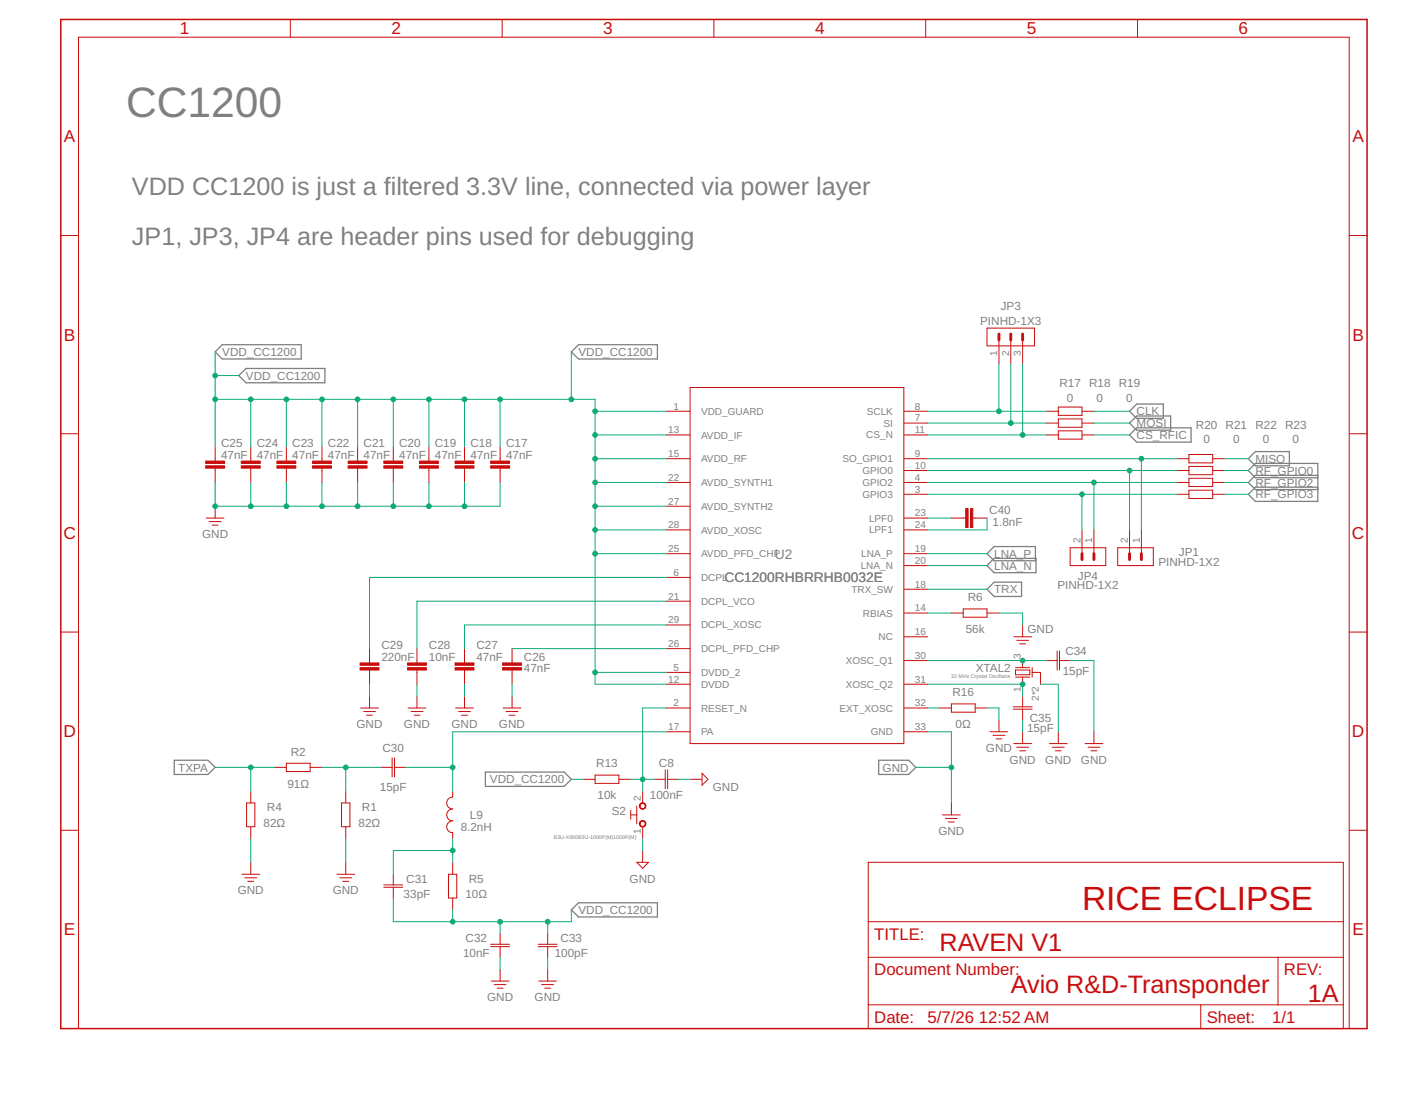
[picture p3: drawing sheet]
<svg xmlns="http://www.w3.org/2000/svg" width="279mm" height="216mm" viewBox="0 0 279 216" stroke-linecap="round" stroke-linejoin="round" font-family="sans-serif">
<g fill="none" stroke="#808080" stroke-width=".25">
<path d="M43.7 67.8h15.6v2.9h-15.6l-1.4-1.4zM47 73.9l1.4-1.4h15.5v2.8h-15.5zM113.8 67.8h15.5v2.9h-15.5l-1.4-1.4zM223.6 79.5h5.3v2.8h-5.3l-1.4-1.4zM222.2 83.3l1.4-1.4h6.7v2.8h-6.7zM223.6 84.2h10.8v2.8h-10.8l-1.4-1.4zM245.6 90.3l1.4-1.4h6.7v2.8h-6.7zM259.3 94h-12.3l-1.4-1.4 1.4-1.4h12.3v7.5h-12.3l-1.4-1.4 1.4-1.4h12.3M259.3 93.6h-12.3l-1.4 1.4 1.4 1.4h12.3M194.2 116l1.4-1.4h5.4v2.8h-5.4zM194.2 109l1.4-1.4h8.1v2.8h-8.1zM195.6 109.9h8.3v2.8h-8.3l-1.4-1.4z"/>
<path d="M34.3 149.6h6.6l1.4 1.4-1.4 1.4h-6.6zM95.5 152h15.5l1.4 1.4-1.4 1.4h-15.5zM172.9 149.6h5.9l1.4 1.4-1.4 1.4h-5.9zM112.4 179.1l1.4-1.4h15.5v2.8h-15.5z"/>
</g>
<g fill="none" stroke="#c90d0c" stroke-width=".2">
<path d="M57.1 3.8v3.5M98.8 3.8v3.5M140.5 3.8v3.5M182.1 3.8v3.5M223.8 3.8v3.5M12 46.4h3.5M265.5 46.4h3.5M135.8 76.3h42v70h-42zM194.2 64.6h9.4v3.5h-9.4zM196.6 66.9v4.7M198.9 66.9v4.7M201.2 66.9v4.7"/>
<path d="M12 85.4h3.5M42.3 87.9v2.8M42.3 92.1v2.9M42.3 99.6v2.4M49.3 87.9v2.8M49.3 92.1v2.9M56.3 87.9v2.8M56.3 92.1v2.9M63.4 87.9v2.8M63.4 92.1v2.9M70.4 87.9v2.8M70.4 92.1v2.9"/>
<path d="M77.4 87.9v2.8M77.4 92.1v2.9M84.4 87.9v2.8M84.4 92.1v2.9M91.4 87.9v2.8M91.4 92.1v2.9M98.4 87.9v2.8M98.4 92.1v2.9M131.1 80.9h4.7M131.1 95h4.7M131.1 90.3h4.7M131.1 85.6h4.7"/>
<path d="M131.1 99.6h4.7M177.8 80.9h4.7M177.8 97.3h4.7M177.8 95h4.7M177.8 83.3h4.7M177.8 90.3h4.7M177.8 92.6h4.7M177.8 85.6h4.7M205.9 80.9h2.3M205.9 83.3h2.3M205.9 85.6h2.3M208.2 80.1h4.7v1.6h-4.7z"/>
<path d="M208.2 82.4h4.7v1.7h-4.7zM208.2 84.8h4.7v1.6h-4.7zM212.9 80.9h2.3M212.9 83.3h2.3M212.9 85.6h2.3M231.6 97.3h2.3M231.6 95h2.3M231.6 90.3h2.3M231.6 92.6h2.3M233.9 89.5h4.7v1.6h-4.7zM233.9 91.8h4.7v1.6h-4.7zM233.9 94.1h4.7v1.7h-4.7z"/>
<path d="M233.9 96.5h4.7v1.6h-4.7zM238.6 97.3h2.3M238.6 95h2.3M238.6 90.3h2.3M238.6 92.6h2.3M265.5 85.4h3.5M40.6 102h3.5M41.1 102.7h2.4M41.7 103.4h1.2M131.1 113.6h4.7M131.1 109h4.7M131.1 118.3h4.7"/>
<path d="M131.1 104.3h4.7M177.8 116h4.7M177.8 109h4.7M177.8 111.3h4.7M177.8 102h4.7M177.8 104.3h4.7M187.2 102h2.8M189.5 119.8h4.7v1.7h-4.7zM191.4 102h2.8M210.6 107.8h7v3.5h-7zM212.9 104.3v4.7M215.2 104.3v4.7"/>
<path d="M219.9 107.8h7v3.5h-7zM222.2 104.3v4.7M224.6 104.3v4.7M12 124.4h3.5M71 139.3h3.5M72.7 127.7v2.8M72.7 131.9v2.8M72.7 137v2.3M80.3 139.3h3.5M82 127.7v2.8M82 131.9v2.8M82 137v2.3"/>
<path d="M89.6 139.3h3.6M91.4 127.7v2.8M91.4 131.9v2.8M91.4 137v2.3M99 139.3h3.5M100.8 127.7v2.8M100.8 131.9v2.8M100.8 137v2.3M131.1 139.3h4.7M131.1 132.3h4.7M131.1 134.7h4.7M131.1 127.7h4.7"/>
<path d="M131.1 123h4.7M177.8 139.3h4.7M177.8 134.7h4.7M177.8 120.6h4.7M177.8 125.3h4.7M177.8 130h4.7M184.9 139.3h2.3M187.2 120.6h2.3M187.2 138.5h4.7v1.7h-4.7zM191.9 139.3h2.3M194.2 120.6h2.4M199.3 139.6h3.8"/>
<path d="M199.3 139.1h3.8M199.5 125.3h3.5M199.8 131.9h2.8v.9h-2.8zM199.8 131.4h2.8M199.8 133.3h2.8M200 126h2.4M200.6 126.7h1.2M201.2 123v2.3M201.2 130v1.4M201.2 133.3v1.4M201.2 137v2.1M201.2 139.6v2.1"/>
<path d="M203.1 132.3h1.6v2.4M203.1 131.4v1.9M205.9 130h2.1M208 128.1v3.8M208.5 130h2.1M208.5 128.1v3.8M265.5 124.4h3.5M48.5 158h1.6v4.7h-1.6zM49.3 155.7v2.3M54 151h2.3M56.3 150.2h4.7v1.6h-4.7zM61 151h2.4"/>
<path d="M67.2 158h1.7v4.7h-1.7zM68 155.7v2.3M71.5 140h2.4M72.1 140.8h1.2M75 151h2.2M77.2 149.2v3.7M77.6 151h2.1M77.6 149.2v3.7M80.9 140h2.3M81.5 140.8h1.1M89.1 155.7v1.2a1.17 1.17 0 0 0-1.2 1.1 1.17 1.17 0 0 0 1.2 1.2 1.16 1.16 0 0 0-1.2 1.2 1.16 1.16 0 0 0 1.2 1.1 1.16 1.16 0 0 0-1.2 1.2 1.16 1.16 0 0 0 1.2 1.2v1.2M90.2 140h2.4"/>
<path d="M90.8 140.8h1.2M99.6 140h2.3M100.2 140.8h1.1M114.8 153.4h2.3M117.1 152.5h4.7v1.7h-4.7zM121.8 153.4h2.3M124.1 159.5v1.7M125.3 158.6v3.5M126.4 155.7v2.3M128.8 153.4h2.1M130.9 151.5v3.7M131.1 144h4.7"/>
<path d="M131.4 153.4h2.1M131.4 151.5v3.7M135.8 153.4h2.3M138.1 152.2l1.2 1.2-1.2 1.1zM177.8 144h4.7M187.2 158v2.4M194.8 144h3.5M195.4 144.7h2.3M196 145.4h1.1M196.6 141.7v2.3M199.5 146.3h3.5M200 147.1h2.4"/>
<path d="M200.6 147.8h1.2M201.2 144v2.3M206.5 146.3h3.5M207.1 147.1h2.3M207.6 147.8h1.2M208.2 144v2.3M213.5 146.3h3.5M214.1 147.1h2.3M214.7 147.8h1.1M215.2 144v2.3M12 163.4h3.5M47.6 172.1h3.5"/>
<path d="M48.2 172.8h2.3M48.7 173.5h1.2M49.3 162.7v2.4M49.3 169.7v2.4M66.3 172.1h3.5M66.9 172.8h2.3M67.4 173.5h1.2M68 162.7v2.4M68 169.7v2.4M75.5 174.6h3.7M75.5 174.2h3.7M77.4 172.1v2.1"/>
<path d="M77.4 174.6v2.1M88.2 172.1h1.7v4.6h-1.7zM89.1 169.7v2.4M89.1 176.7v2.4M124.1 160.4h1.2M125.3 169.7h2.3l-1.2 1.2zM126.4 162.7v2.4M126.4 167.4v2.3M170.8 169.7h93.5v32.7h-93.5zM185.4 160.4h3.6M186 161.1h2.4M186.6 161.8h1.2"/>
<path d="M265.5 163.4h3.5M96.5 186.3h3.8M96.5 185.8h3.8M96.6 193.1h3.6M97.2 193.8h2.4M97.8 194.5h1.2M98.4 183.7v2.1M98.4 186.3v2.1M98.4 190.8v2.3M105.9 186.3h3.7M105.9 185.8h3.7M106 193.1h3.5"/>
<path d="M106.6 193.8h2.3M107.2 194.5h1.1M107.8 183.7v2.1M107.8 186.3v2.1M107.8 190.8v2.3M170.8 188.4h93.5M170.8 197.8h93.5M170.8 181.4h93.5M236.3 197.8v4.6M251.5 188.4v9.4M15.5 202.4v-195.1h250v195.1"/>
</g>
<g fill="#c90d0c" stroke="#c90d0c" stroke-width=".2">
<path d="M96.5 91.7h3.8v.4h-3.8z"/>
<path d="M96.5 90.7h3.8v.5h-3.8z"/>
<path d="M89.5 91.7h3.8v.4h-3.8z"/>
<path d="M89.5 90.7h3.8v.5h-3.8z"/>
<path d="M82.5 91.7h3.8v.4h-3.8z"/>
<path d="M82.5 90.7h3.8v.5h-3.8z"/>
<path d="M75.5 91.7h3.7v.4h-3.7z"/>
<path d="M75.5 90.7h3.7v.5h-3.7z"/>
<path d="M68.5 91.7h3.7v.4h-3.7z"/>
<path d="M68.5 90.7h3.7v.5h-3.7z"/>
<path d="M61.5 91.7h3.7v.4h-3.7z"/>
<path d="M61.5 90.7h3.7v.5h-3.7z"/>
<path d="M54.5 91.7h3.7v.4h-3.7z"/>
<path d="M54.5 90.7h3.7v.5h-3.7z"/>
<path d="M47.5 91.7h3.7v.4h-3.7z"/>
<path d="M47.5 90.7h3.7v.5h-3.7z"/>
<path d="M40.5 91.7h3.7v.4h-3.7z"/>
<path d="M40.5 90.7h3.7v.5h-3.7z"/>
<path d="M98.9 131.4h3.7v.5h-3.7z"/>
<path d="M98.9 130.5h3.7v.4h-3.7z"/>
<path d="M89.5 131.4h3.8v.5h-3.8z"/>
<path d="M89.5 130.5h3.8v.4h-3.8z"/>
<path d="M80.2 131.4h3.7v.5h-3.7z"/>
<path d="M80.2 130.5h3.7v.4h-3.7z"/>
<path d="M70.8 131.4h3.8v.5h-3.8z"/>
<path d="M70.8 130.5h3.8v.4h-3.8z"/>
<path d="M190.9 100.1h.5v3.7h-.5z"/>
<path d="M190 100.1h.5v3.7h-.5z"/>
</g>
<path d="M196.6 65.7v1.2M198.9 65.7v1.2M201.2 65.7v1.2M212.9 109v1.1M215.2 109v1.1M222.2 109v1.1M224.6 109v1.1" fill="none" stroke="#c90d0c" stroke-width=".57"/>
<g fill="#c90d0c" stroke="#c90d0c" stroke-width=".2">
<path d="M126 161.7a.65 .65 0 0 1 1 .1 .65 .65 0 0 1-.4 1 .65 .65 0 0 1-.8-.7h.1a.52 .52 0 0 1 .8-.4 .52 .52 0 0 1 .1 .9 .52 .52 0 0 1-.8-.3l-.1-.2h-.1z" fill-rule="evenodd"/>
<path d="M126 158.2a.65 .65 0 0 1 1 .1 .65 .65 0 0 1-.4 .9 .65 .65 0 0 1-.8-.6h.1a.52 .52 0 0 1 .8-.4 .52 .52 0 0 1 .1 .9 .52 .52 0 0 1-.8-.3l-.1-.2h-.1z" fill-rule="evenodd"/>
</g>
<path d="M12 3.8h257v198.6h-257z" fill="none" stroke="#c90d0c" stroke-width=".3"/>
<g fill="none" stroke="#0dab76" stroke-width=".2">
<path d="M42.3 69.3v18.6M42.3 78.6h74.8v56.1h14M42.3 73.9h4.7M49.3 78.6v9.3M56.3 78.6v9.3M63.4 78.6v9.3M70.4 78.6v9.3M77.4 78.6v9.3M84.4 78.6v9.3M91.4 78.6v9.3M98.4 78.6v9.3M112.4 69.3v9.3"/>
<path d="M196.6 71.6v9.3M198.9 71.6v11.7M201.2 71.6v14M42.3 95v4.6h56.1v-4.6M49.3 95v4.6M56.3 95v4.6M63.4 95v4.6M70.4 95v4.6M77.4 95v4.6M84.4 95v4.6M91.4 95v4.6M117.1 99.6h14"/>
<path d="M117.1 95h14M117.1 80.9h14M117.1 85.6h14M117.1 90.3h14M182.5 92.6h49.1M182.5 95h49.1M182.5 80.9h23.4M182.5 83.3h23.4M182.5 85.6h23.4M182.5 90.3h49.1M182.5 97.3h49.1M212.9 97.3v7"/>
<path d="M215.2 95v9.3M215.2 80.9h7M215.2 83.3h7M215.2 85.6h7M222.2 92.6v11.7M224.6 90.3v14M240.9 92.6h4.7M240.9 95h4.7M240.9 90.3h4.7M240.9 97.3h4.7M117.1 104.3h14M117.1 109h14"/>
<path d="M131.1 118.3h-49.1v9.4M131.1 113.6h-58.4v14.1M182.5 102h4.7M182.5 116h11.7M182.5 109h11.7M182.5 111.3h11.7M194.2 102v2.3h-11.7M72.7 134.7v2.3M82 134.7v2.3M91.4 134.7v2.3M100.8 134.7v2.3M100.8 127.7h30.3"/>
<path d="M117.1 132.3h14M131.1 123h-39.7v4.7M131.1 139.3h-4.7v16.4M182.5 130h23.4M182.5 134.7h18.7v2.3M182.5 120.6h4.7M182.5 139.3h2.4M194.2 139.3h2.4v2.4M196.6 120.6h4.6v2.4M204.7 134.7h3.5v9.3M210.6 130h4.6v14M42.3 151h11.7"/>
<path d="M49.3 151v4.7M63.4 151h11.6M68 151v4.7M79.7 151h9.4M112.4 153.4h2.4M124.1 153.4h4.7M131.1 144h-42v11.7M133.5 153.4h2.3M180.2 151h7M182.5 144h4.7v14M201.2 141.7v2.3M49.3 165.1v4.6"/>
<path d="M68 165.1v4.6M77.4 176.7v4.7h35v-2.3M89.1 167.4h-11.7v4.7M89.1 165.1v4.6M89.1 179.1v2.3M126.4 165.1v2.3M98.4 181.4v2.3M98.4 188.4v2.4M107.8 181.4v2.3M107.8 188.4v2.4"/>
</g>
<g fill="#0dab76" stroke="#0dab76" stroke-width=".2">
<circle cx="42.3" cy="99.6" r=".47"/>
<circle cx="49.3" cy="99.6" r=".47"/>
<circle cx="56.3" cy="99.6" r=".47"/>
<circle cx="63.4" cy="99.6" r=".47"/>
<circle cx="70.4" cy="99.6" r=".47"/>
<circle cx="77.4" cy="99.6" r=".47"/>
<circle cx="84.4" cy="99.6" r=".47"/>
<circle cx="91.4" cy="99.6" r=".47"/>
<circle cx="187.2" cy="151" r=".47"/>
<circle cx="89.1" cy="151" r=".47"/>
<circle cx="89.1" cy="167.4" r=".47"/>
<circle cx="68" cy="151" r=".47"/>
<circle cx="49.3" cy="151" r=".47"/>
<circle cx="201.2" cy="130" r=".47"/>
<circle cx="201.2" cy="134.7" r=".47"/>
<circle cx="196.6" cy="80.9" r=".47"/>
<circle cx="198.9" cy="83.3" r=".47"/>
<circle cx="201.2" cy="85.6" r=".47"/>
<circle cx="126.4" cy="153.4" r=".47"/>
<circle cx="117.1" cy="132.3" r=".47"/>
<circle cx="117.1" cy="109" r=".47"/>
<circle cx="117.1" cy="104.3" r=".47"/>
<circle cx="117.1" cy="99.6" r=".47"/>
<circle cx="117.1" cy="95" r=".47"/>
<circle cx="117.1" cy="90.3" r=".47"/>
<circle cx="117.1" cy="85.6" r=".47"/>
<circle cx="117.1" cy="80.9" r=".47"/>
<circle cx="112.4" cy="78.6" r=".47"/>
<circle cx="98.4" cy="78.6" r=".47"/>
<circle cx="91.4" cy="78.6" r=".47"/>
<circle cx="84.4" cy="78.6" r=".47"/>
<circle cx="77.4" cy="78.6" r=".47"/>
<circle cx="70.4" cy="78.6" r=".47"/>
<circle cx="63.4" cy="78.6" r=".47"/>
<circle cx="56.3" cy="78.6" r=".47"/>
<circle cx="49.3" cy="78.6" r=".47"/>
<circle cx="42.3" cy="78.6" r=".47"/>
<circle cx="42.3" cy="73.9" r=".47"/>
<circle cx="89.1" cy="181.4" r=".47"/>
<circle cx="98.4" cy="181.4" r=".47"/>
<circle cx="107.8" cy="181.4" r=".47"/>
<circle cx="224.6" cy="90.3" r=".47"/>
<circle cx="212.9" cy="97.3" r=".47"/>
<circle cx="215.2" cy="95" r=".47"/>
<circle cx="222.2" cy="92.6" r=".47"/>
</g>
<text font-size="8.4" fill="#808080" x="24.8" y="23">CC1200</text>
<text font-size="6.6" fill="#c90d0c" x="212.9" y="179.1">RICE ECLIPSE</text>
<g font-size="5" fill="#808080">
<text x="26" y="38.3">VDD CC1200 is just a filtered 3.3V line, connected via power layer</text>
<text x="26" y="48.2">JP1, JP3, JP4 are header pins used for debugging</text>
</g>
<g font-size="5" fill="#c90d0c">
<text x="184.9" y="187.2">RAVEN V1</text>
<text x="198.9" y="195.4">Avio R&amp;D-Transponder</text>
<text x="257.3" y="197.2">1A</text>
</g>
<g font-size="3.4" fill="#c90d0c">
<text x="35.4" y="6.8">1</text>
<text x="77" y="6.8">2</text>
<text x="118.7" y="6.8">3</text>
<text x="160.4" y="6.8">4</text>
<text x="202" y="6.8">5</text>
<text x="243.7" y="6.8">6</text>
<text x="12.6" y="28">A</text>
<text x="266.1" y="28">A</text>
<text x="12.6" y="67">B</text>
<text x="266.1" y="67">B</text>
<text x="12.5" y="106.1">C</text>
<text x="266" y="106.1">C</text>
<text x="12.5" y="145.1">D</text>
<text x="266" y="145.1">D</text>
<text x="12.6" y="184.1">E</text>
<text x="266.1" y="184.1">E</text>
</g>
<g font-size="3.3" fill="#c90d0c">
<text x="172" y="184.9">TITLE:</text>
<text x="172" y="191.9">Document Number:</text>
<text x="252.6" y="191.9">REV:</text>
<text x="172" y="201.3">Date:</text>
<text x="182.5" y="201.3">5/7/26</text>
<text x="192.6" y="201.3">12:52 AM</text>
<text x="237.4" y="201.3">Sheet:</text>
<text x="250.3" y="201.3">1/1</text>
</g>
<g font-size="2.7" fill="#808080">
<text x="152.5" y="109.9">U2</text>
<text x="142.5" y="114.6">CC1200RHBRRHB0032E</text>
</g>
<g font-size="2.3" fill="#808080">
<text x="192.8" y="63.9">PINHD-1X3</text>
<text x="196.9" y="61.1">JP3</text>
<text x="43.7" y="70.1">VDD_CC1200</text>
<text x="113.8" y="70.1">VDD_CC1200</text>
<text x="48.4" y="74.7">VDD_CC1200</text>
<text x="208.4" y="76.3">R17 R18 R19</text>
<text x="209.9" y="79.1">0</text>
<text x="215.8" y="79.1">0</text>
<text x="221.6" y="79.1">0</text>
<text x="223.7" y="81.7">CLK</text>
<text x="43.5" y="87.9">C25</text>
<text x="50.5" y="87.9">C24</text>
<text x="57.5" y="87.9">C23</text>
<text x="64.5" y="87.9">C22</text>
<text x="71.5" y="87.9">C21</text>
<text x="78.5" y="87.9">C20</text>
<text x="85.6" y="87.9">C19</text>
<text x="92.6" y="87.9">C18</text>
<text x="99.6" y="87.9">C17</text>
<text x="223.7" y="84.1">MOSI</text>
<text x="223.7" y="86.4">CS_RFIC</text>
<text x="235.3" y="84.4">R20 R21 R22 R23</text>
<text x="236.8" y="87.2">0</text>
<text x="242.6" y="87.2">0</text>
<text x="248.5" y="87.2">0</text>
<text x="254.3" y="87.2">0</text>
<text x="43.5" y="90.3">47nF</text>
<text x="50.5" y="90.3">47nF</text>
<text x="57.5" y="90.3">47nF</text>
<text x="64.5" y="90.3">47nF</text>
<text x="71.5" y="90.3">47nF</text>
<text x="78.5" y="90.3">47nF</text>
<text x="85.6" y="90.3">47nF</text>
<text x="92.6" y="90.3">47nF</text>
<text x="99.6" y="90.3">47nF</text>
<text x="247" y="93.4">RF_GPIO0</text>
<text x="247" y="95.8">RF_GPIO2</text>
<text x="247" y="91.1">MISO</text>
<text x="194.6" y="101.3">C40</text>
<text x="247" y="98.1">RF_GPIO3</text>
<text x="39.8" y="105.9">GND</text>
<text x="195.3" y="103.6">1.8nF</text>
<text x="195.6" y="109.8">LNA_P</text>
<text x="195.6" y="112.1">LNA_N</text>
<text x="227.9" y="111.3">PINHD-1X2</text>
<text x="231.9" y="109.4">JP1</text>
<text x="190.4" y="118.3">R6</text>
<text x="195.6" y="116.8">TRX</text>
<text x="208.1" y="116">PINHD-1X2</text>
<text x="212.1" y="114.1">JP4</text>
<text x="190" y="124.6">56k</text>
<text x="202.2" y="124.6">GND</text>
<text x="75" y="130">220nF</text>
<text x="75" y="127.7">C29</text>
<text x="84.4" y="130">10nF</text>
<text x="84.4" y="127.7">C28</text>
<text x="93.7" y="130">47nF</text>
<text x="93.7" y="127.7">C27</text>
<text x="103.1" y="130">C26</text>
<text x="209.6" y="128.8">C34</text>
<text x="103.1" y="132.3">47nF</text>
<text x="187.4" y="137">R16</text>
<text x="192" y="132.3">XTAL2</text>
<text x="209.1" y="132.8">15pF</text>
<text x="70.1" y="143.3">GND</text>
<text x="79.5" y="143.3">GND</text>
<text x="88.8" y="143.3">GND</text>
<text x="98.2" y="143.3">GND</text>
<text x="188" y="143.3">0Ω</text>
<text x="202.6" y="142.1">C35</text>
<text x="57.2" y="148.7">R2</text>
<text x="75.3" y="148">C30</text>
<text x="194" y="148">GND</text>
<text x="202.1" y="144">15pF</text>
<text x="35.1" y="151.8">TXPA</text>
<text x="56.5" y="155">91Ω</text>
<text x="74.8" y="155.7">15pF</text>
<text x="96.4" y="154.2">VDD_CC1200</text>
<text x="117.3" y="151">R13</text>
<text x="129.7" y="151">C8</text>
<text x="140.2" y="155.7">GND</text>
<text x="173.7" y="151.8">GND</text>
<text x="198.7" y="150.3">GND</text>
<text x="205.7" y="150.3">GND</text>
<text x="212.7" y="150.3">GND</text>
<text x="52.5" y="159.7">R4</text>
<text x="71.2" y="159.7">R1</text>
<text x="92.4" y="161.2">L9</text>
<text x="117.6" y="157.3">10k</text>
<text x="120.4" y="160.4">S2</text>
<text x="127.9" y="157.3">100nF</text>
<text x="51.9" y="162.7">82Ω</text>
<text x="70.5" y="162.7">82Ω</text>
<text x="90.6" y="163.5">8.2nH</text>
<text x="184.6" y="164.3">GND</text>
<text x="79.9" y="173.7">C31</text>
<text x="92.3" y="173.7">R5</text>
<text x="123.9" y="173.7">GND</text>
<text x="46.8" y="176">GND</text>
<text x="65.5" y="176">GND</text>
<text x="79.4" y="176.7">33pF</text>
<text x="91.6" y="176.7">10Ω</text>
<text x="113.8" y="179.9">VDD_CC1200</text>
<text x="91.6" y="185.4">C32</text>
<text x="110.3" y="185.4">C33</text>
<text x="91.1" y="188.4">10nF</text>
<text x="109.1" y="188.4">100pF</text>
<text x="95.8" y="197.1">GND</text>
<text x="105.2" y="197.1">GND</text>
</g>
<g font-size="2" fill="#808080">
<text x="196.2" y="70.2" transform="rotate(-90 196.2 70.2)">1</text>
<text x="198.6" y="70.2" transform="rotate(-90 198.6 70.2)">2</text>
<text x="200.9" y="70.2" transform="rotate(-90 200.9 70.2)">3</text>
<text x="132.5" y="80.6">1</text>
<text x="137.9" y="81.6">VDD_GUARD</text>
<text x="170.6" y="81.6">SCLK</text>
<text x="173.8" y="84">SI</text>
<text x="180" y="82.9">7</text>
<text x="180" y="80.6">8</text>
<text x="131.5" y="85.3">13</text>
<text x="131.5" y="90">15</text>
<text x="137.9" y="86.3">AVDD_IF</text>
<text x="170.5" y="86.3">CS_N</text>
<text x="180" y="90">9</text>
<text x="180" y="85.3">11</text>
<text x="131.5" y="94.6">22</text>
<text x="137.9" y="91">AVDD_RF</text>
<text x="137.9" y="95.7">AVDD_SYNTH1</text>
<text x="165.8" y="91">SO_GPIO1</text>
<text x="169.7" y="95.6">GPIO2</text>
<text x="169.7" y="93.3">GPIO0</text>
<text x="180" y="94.6">4</text>
<text x="180" y="92.3">10</text>
<text x="131.5" y="99.3">27</text>
<text x="137.9" y="100.3">AVDD_SYNTH2</text>
<text x="169.7" y="98">GPIO3</text>
<text x="180" y="97">3</text>
<text x="180" y="101.6">23</text>
<text x="131.5" y="104">28</text>
<text x="137.9" y="105">AVDD_XOSC</text>
<text x="171" y="102.7">LPF0</text>
<text x="171" y="105">LPF1</text>
<text x="180" y="104">24</text>
<text x="212.6" y="106.8" transform="rotate(-90 212.6 106.8)">2</text>
<text x="214.9" y="106.8" transform="rotate(-90 214.9 106.8)">1</text>
<text x="221.9" y="106.8" transform="rotate(-90 221.9 106.8)">2</text>
<text x="224.3" y="106.8" transform="rotate(-90 224.3 106.8)">1</text>
<text x="131.5" y="108.6">25</text>
<text x="132.5" y="113.3">6</text>
<text x="137.9" y="109.7">AVDD_PFD_CHP</text>
<text x="169.4" y="112">LNA_N</text>
<text x="169.5" y="109.7">LNA_P</text>
<text x="180" y="108.6">19</text>
<text x="180" y="111">20</text>
<text x="131.5" y="118">21</text>
<text x="137.9" y="114.3">DCPL</text>
<text x="137.9" y="119">DCPL_VCO</text>
<text x="167.5" y="116.7">TRX_SW</text>
<text x="180" y="115.7">18</text>
<text x="131.5" y="122.7">29</text>
<text x="137.9" y="123.7">DCPL_XOSC</text>
<text x="169.8" y="121.3">RBIAS</text>
<text x="180" y="120.3">14</text>
<text x="180" y="125">16</text>
<text x="131.5" y="127.3">26</text>
<text x="137.9" y="128.4">DCPL_PFD_CHP</text>
<text x="166.4" y="130.7">XOSC_Q1</text>
<text x="172.9" y="126">NC</text>
<text x="180" y="129.7">30</text>
<text x="200.9" y="129.7" transform="rotate(-90 200.9 129.7)">3</text>
<text x="131.5" y="134.3">12</text>
<text x="132.5" y="132">5</text>
<text x="137.9" y="133">DVDD_2</text>
<text x="137.9" y="135.4">DVDD</text>
<text x="166.4" y="135.4">XOSC_Q2</text>
<text x="180" y="134.3">31</text>
<text x="200.9" y="136.1" transform="rotate(-90 200.9 136.1)">1</text>
<text x="204.4" y="138" transform="rotate(-90 204.4 138)">2*2</text>
<text x="131.5" y="143.7">17</text>
<text x="132.5" y="139">2</text>
<text x="137.9" y="140">RESET_N</text>
<text x="165.2" y="140">EXT_XOSC</text>
<text x="180" y="139">32</text>
<text x="180" y="143.7">33</text>
<text x="137.9" y="144.7">PA</text>
<text x="171.3" y="144.7">GND</text>
<text x="126.1" y="157.7" transform="rotate(-90 126.1 157.7)">2</text>
<text x="126.1" y="164.1" transform="rotate(-90 126.1 164.1)">1</text>
</g>
<g font-size="1" fill="#808080">
<text x="187.2" y="133.5">32 MHz Crystal Oscillator</text>
<text x="109" y="165">B3U-X000B3U-1000P(M)1000P(M)</text>
</g>
</svg>
